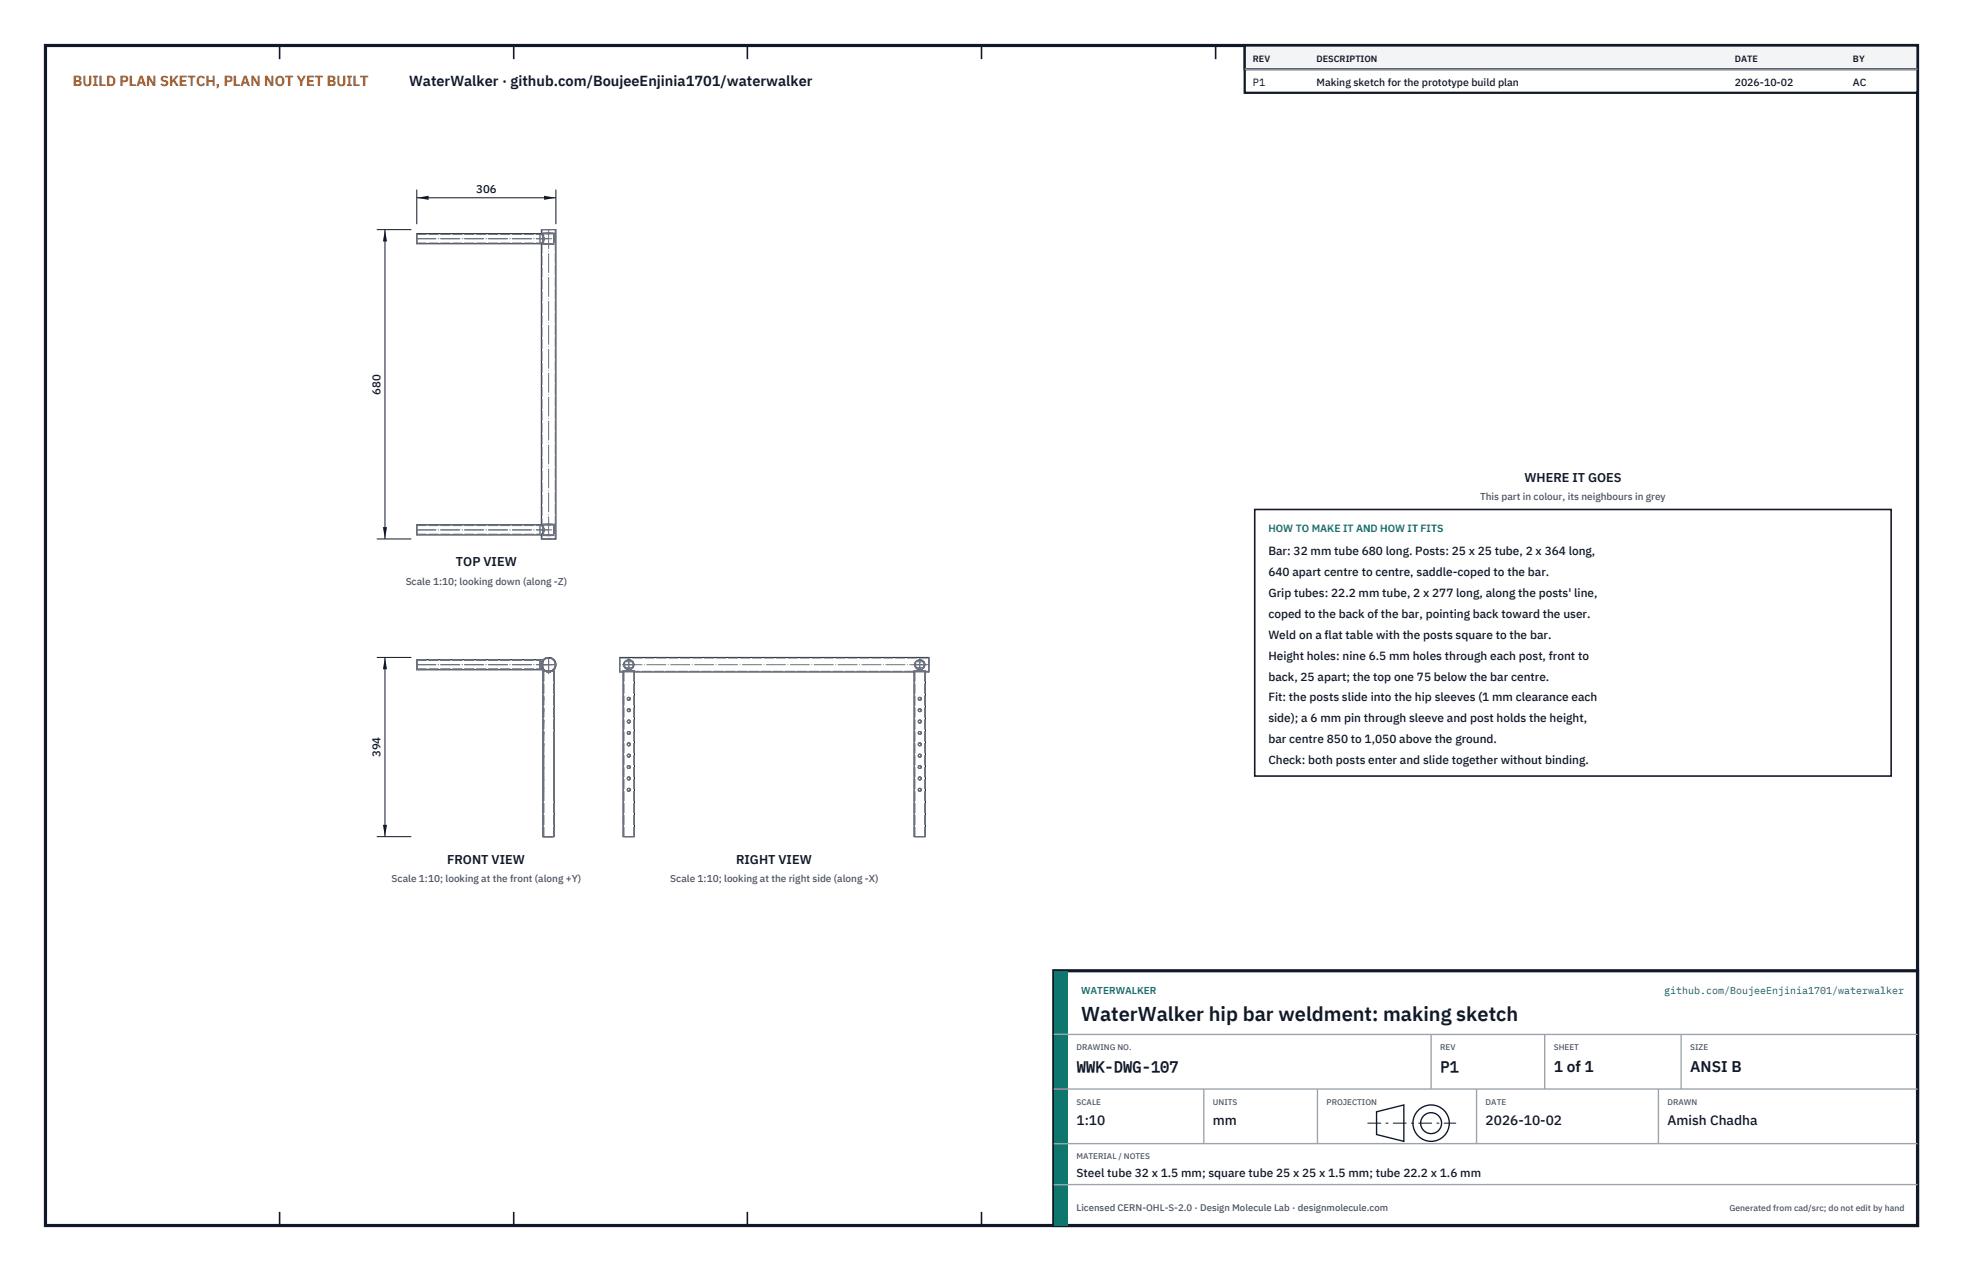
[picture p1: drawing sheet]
<svg xmlns="http://www.w3.org/2000/svg" width="432mm" height="279mm" viewBox="0 0 432 279" stroke-linecap="round" stroke-linejoin="round" font-family="sans-serif">
<path d="M10 10h411.8v259.4h-411.8z" fill="none" stroke="#111827" stroke-width=".7" stroke-linecap="butt"/>
<g fill="none" stroke="#111827" stroke-width=".35">
<path d="M61.5 10v3M113 10v3M164.4 10v3M215.9 10v3M267.4 10v3M318.9 10v3M370.3 10v3M61.5 266.4v3M113 266.4v3M164.4 266.4v3M215.9 266.4v3M267.4 266.4v3"/>
<path d="M318.9 266.4v3M370.3 266.4v3"/>
</g>
<g fill="none" stroke="#111727" stroke-width=".22">
<path d="M119.1 51.4l.3 .5M119.1 51.4h-27.4v2.2h27.4M119.1 51.4v-.9h3.2v68h-3.2v-.9M119.1 53.6v61.8M119.1 51.4l.1 .1M119.2 53.4l-.1 .2M119.2 51.6l.1 .1M119.3 53.3h.1M119.3 53.2h.1M119.4 51.8h.1M119.4 51.9h.1M119.4 53.1l-.3 .5"/>
<path d="M119.4 51.9v1.2M119.4 53.1h.1M119.1 115.4l.3 .5M119.1 115.4h-27.4v2.2h27.4M119.1 115.4l.1 .1M119.2 117.4l-.1 .2M119.2 115.6l.1 .1M119.3 117.3h.1M119.4 115.8h.1M119.4 115.9h.1M119.4 117.1l-.3 .5M119.4 115.9v1.2"/>
<path d="M119.4 117.1h.1M119.1 146.3v-.4l.1 .7M119.1 146.3v.1M119.1 145.9l.1-.3-.1 .7 .2 .6M119.1 146.5l.1 .2M119.2 146.7v.1M119.2 146.7h.1M119.2 146.7l.1 .2M119.3 146.9l.1 .1M119.3 145.3h.1M119.3 145.3l-.2 .4M119.3 146.9h.1"/>
<path d="M119.4 145.2l-.1 .1M119.4 145.2l-.2 .3M119.4 145.2a1.6 1.6 0 0 0 0 1.9M119.4 145.5v1.3M119.4 145.2v-.2h-27.7v2.2h27.7v-.1M119.9 147.5h-.5v36.4h2.5v-36.4h-.4M120.3 147.5h.8M137.1 147.5h2.5v36.4h-2.5zM137.1 147.7h-.8v-3.2h68v3.2h-.7M138.1 158.4h.4v.5h-.4zM138.1 155.9h.4v.5h-.4zM138.1 153.4h.4v.5h-.4z"/>
<path d="M139.6 147.7h61.5M201.1 147.5h2.5v36.4h-2.5zM202.1 158.4h.4v.5h-.4zM202.1 155.9h.4v.5h-.4zM202.1 153.4h.4v.5h-.4zM138.1 173.4h.4v.5h-.4zM138.1 170.9h.4v.5h-.4zM138.1 168.4h.4v.5h-.4zM138.1 165.9h.4v.5h-.4zM138.1 163.4h.4v.5h-.4zM138.1 160.9h.4v.5h-.4zM202.1 173.4h.4v.5h-.4z"/>
<path d="M202.1 170.9h.4v.5h-.4zM202.1 168.4h.4v.5h-.4zM202.1 165.9h.4v.5h-.4zM202.1 163.4h.4v.5h-.4zM202.1 160.9h.4v.5h-.4z"/>
<circle cx="120.7" cy="146.1" r="1.61"/>
<circle cx="120.7" cy="146.1" r="1.46"/>
</g>
<g fill="none" stroke="#6a7180" stroke-width=".22" stroke-dasharray="2.1 .5">
<path d="M91.7 52.5v-1.1M91.7 53.6v-1.1M91.7 52.5v-1M91.7 51.5v1.9M91.7 53.4v-.9M91.7 53.4h27.1M91.7 51.5h27.1M118.8 52.5v-1M118.8 51.5v1.9M118.8 53.4v-.9M119.1 50.5h3.2M119.1 53.6h.1"/>
<path d="M119.1 51.4h.1M119.2 53.4l.1-.1M119.2 50.5h2.9M119.2 51.4l.2 .2M119.2 53.6l.2-.2M119.2 50.5v.9M119.2 53.6v61.8M119.2 51.4h.2M119.2 53.6h.2M119.2 51.6v-.1M119.3 53.3v-.1M119.3 53.2l.1-.1"/>
<path d="M119.4 51.8l-.1-.1M119.4 51.9v-.1M119.4 51.9v1.2M119.4 53.1v-.6M119.4 52.5v-.6M119.4 51.6v1.8M119.4 51.6l-.2-.2M119.4 53.4l-.2 .2M119.4 53.4v.2M119.4 53.6v-.2M119.4 51.6v-.2M119.4 51.4v.2"/>
<path d="M119.4 51.2h.5M119.4 51.2h2.5M119.4 53.7h.5M119.4 51.2v2.5M119.4 53.7h2.5M119.4 52.5v-.3M119.4 52.2v.6M119.4 52.8v-.3M119.4 52.8h.2M119.4 52.2h.2M119.6 51.4h.3M119.6 53.6v-2.2"/>
<path d="M119.6 53.6h.3M119.6 51.4h2.2M119.6 53.6h2.2M119.6 52.5v-.3M119.6 52.2v.6M119.6 52.8v-.3M119.9 51.2h1.6M119.9 51.2v.2M119.9 51.4h1.6M119.9 53.6v.1M119.9 53.6h1.6M119.9 53.7h1.6"/>
<path d="M120.3 51.2h.8M120.3 51.2v.2M120.3 51.4h.8M120.3 53.6v.1M120.3 53.6h.8M120.3 53.7h.8M121.1 51.2v.2M121.1 53.6v.1M121.5 51.2v.2M121.5 53.6v.1M121.5 51.2h.4M121.5 53.7h.4"/>
<path d="M121.5 53.6h.3M121.5 51.4h.3M121.8 53.6v-2.2M121.8 52.5v-.3M121.8 52.2v.6M121.8 52.8v-.3M121.8 52.8h.1M121.8 52.2h.1M121.9 51.2v2.5M121.9 52.5v-.3M121.9 52.2v.6M121.9 52.8v-.3"/>
<path d="M122.1 50.5h-2.9M122.1 50.5v68M91.7 116.5v-1.1M91.7 117.6v-1.1M91.7 116.5v-1M91.7 115.5v1.9M91.7 117.4v-.9M91.7 117.4h27.1M91.7 115.5h27.1M118.8 116.5v-1M118.8 115.5v1.9M118.8 117.4v-.9"/>
<path d="M119.1 118.5h3.2M119.1 117.6h.1M119.1 115.4h.1M119.2 117.4l.1-.1M119.2 118.5h2.9M119.2 117.6l.2-.2M119.2 115.4l.2 .2M119.2 117.6v.9M119.2 117.6h.2M119.2 115.4h.2M119.2 115.6v-.1M119.3 117.3l.1-.2"/>
<path d="M119.4 115.8l-.1-.1M119.4 115.9v-.1M119.4 115.9v1.2M119.4 117.1v-.6M119.4 116.5v-.6M119.4 115.6v1.8M119.4 117.4l-.2 .2M119.4 115.6l-.2-.2M119.4 117.4v.2M119.4 117.6v-.2M119.4 115.6v-.2M119.4 115.4v.2"/>
<path d="M119.4 115.2h.5M119.4 115.2h2.5M119.4 117.7h.5M119.4 115.2v2.5M119.4 117.7h2.5M119.4 116.5v-.3M119.4 116.2v.6M119.4 116.8v-.3M119.4 116.8h.2M119.4 116.2h.2M119.6 115.4h.3M119.6 117.6v-2.2"/>
<path d="M119.6 117.6h.3M119.6 115.4h2.2M119.6 117.6h2.2M119.6 116.5v-.3M119.6 116.2v.6M119.6 116.8v-.3M119.9 115.2h1.6M119.9 115.2v.2M119.9 115.4h1.6M119.9 117.6v.1M119.9 117.6h1.6M119.9 117.7h1.6"/>
<path d="M120.3 115.2h.8M120.3 115.2v.2M120.3 115.4h.8M120.3 117.6v.1M120.3 117.6h.8M120.3 117.7h.8M121.1 115.2v.2M121.1 117.6v.1M121.5 115.2v.2M121.5 117.6v.1M121.5 115.2h.4M121.5 117.7h.4"/>
<path d="M121.5 117.6h.3M121.5 115.4h.3M121.8 117.6v-2.2M121.8 116.5v-.3M121.8 116.2v.6M121.8 116.8v-.3M121.8 116.8h.1M121.8 116.2h.1M121.9 115.2v2.5M121.9 116.5v-.3M121.9 116.2v.6M121.9 116.8v-.3"/>
<path d="M122.1 118.5h-2.9M91.7 147.2h27.7M91.7 147.2v-2.2M91.7 145v2.2M91.7 147.1v-1.9M91.7 145.2v1.9M91.7 147.1h27.1M91.7 145h27.7M91.7 145.2h27.1M118.8 147.1v-1.9M118.8 145.2v1.9M119.1 145.9h.1"/>
<path d="M119.1 146.3h.1M119.1 146.5v-.1M119.1 145.7v.2M119.2 145.6v-.1M119.2 146.6v.1M119.2 146.7h.1M119.2 145.4l.1-.1M119.2 146.8l.1 .1M119.2 145.4h.1M119.3 146.9h.1M119.3 145.3h.1M119.4 145.2h.1"/>
<path d="M119.4 147v.1M119.4 147.1v-.1M119.4 147.1v.1M119.4 147.2v-.1M119.4 145.2v-.2M119.4 145v.2M119.4 146.8l-.2-.7 .2-.6M119.4 145.5l-.2 .6 .2 .7M119.4 145.5v1.3M119.4 146.8v-1.3M119.4 147.5h.5M119.4 158.9v-.6"/>
<path d="M119.4 158.3v.6M119.4 156.4v-.6M119.4 155.8v.6M119.4 153.9v-.6M119.4 153.3v.6M119.4 158.9h.2M119.4 156.4h.2M119.4 153.9h.2M119.4 158.3h.2M119.4 155.8h.2M119.4 153.3h.2M119.6 147.5h.3"/>
<path d="M119.6 158.9v-.6M119.6 158.3v.6M119.6 156.4v-.6M119.6 155.8v.6M119.6 153.9v-.6M119.6 153.3v.6M119.9 147.5a1.6 1.6 0 0 0 1.6 0M120.3 147.5h.8M121.5 147.5h.4M121.5 147.5h.3M121.8 158.9v-.6M121.8 158.3v.6"/>
<path d="M121.8 156.4v-.6M121.8 155.8v.6M121.8 153.9v-.6M121.8 153.3v.6M121.8 158.9h.1M121.8 156.4h.1M121.8 153.9h.1M121.8 158.3h.1M121.8 155.8h.1M121.8 153.3h.1M121.9 158.9v-.6M121.9 158.3v.6"/>
<path d="M121.9 156.4v-.6M121.9 155.8v.6M121.9 153.9v-.6M121.9 153.3v.6M136.3 144.5v3.2M136.3 146.1v-1.4M136.3 144.7v2.9M136.3 147.6v-1.5M137.1 147.5v.2M137.1 147.7v-.2M137.1 147.5v.1M137.1 147.6v-.1"/>
<path d="M137.1 147.6h-.8M137.2 147.5h-.1M137.2 147.5v.2M137.2 147.7v-.2M137.2 147.5h2.2M137.2 147.5v.1M137.2 147.6v-.1M137.4 145.5a1.11 1.11 0 0 0 0 1.3M137.7 145.2a1.11 1.11 0 0 0 0 1.9M137.7 147.1l.6 .1M138.1 158.4h.4v.5h-.4zM138.1 155.9h.4v.5h-.4z"/>
<path d="M138.1 153.4h.4v.5h-.4zM138.3 147.2l.6-.1M138.9 147.1h-1.2M138.9 145.2h-1.2M138.9 147.1a1.11 1.11 0 0 0 0-1.9M138.9 145.2a1.11 1.11 0 0 0-1.2 0M139.2 146.8h-1.8M139.2 145.5h-1.8M139.2 146.8a1.11 1.11 0 0 0 0-1.3M139.4 147.5v.2M139.4 147.7v-.2M139.4 147.5v.1"/>
<path d="M139.4 147.6v-.1M139.4 147.7h-2.2M139.4 147.6h-2.2M139.6 147.5v.2M139.6 147.7v-.2M139.6 147.5h-.2M139.6 147.5h-2.5M139.6 147.5v.1M139.6 147.6v-.1M201.1 147.5v.2M201.1 147.7v-.2M201.1 147.5v.1"/>
<path d="M201.1 147.6v-.1M201.1 147.6h-61.5M201.2 147.5h-.1M201.2 147.5v.2M201.2 147.7v-.2M201.2 147.5h2.2M201.2 147.5v.1M201.2 147.6v-.1M201.4 145.5a1.11 1.11 0 0 0 0 1.3M201.7 145.2a1.11 1.11 0 0 0 0 1.9M201.7 147.1l.6 .1M202.1 158.4h.4v.5h-.4z"/>
<path d="M202.1 155.9h.4v.5h-.4zM202.1 153.4h.4v.5h-.4zM202.3 147.2l.6-.1M202.9 147.1h-1.2M202.9 147.1a1.11 1.11 0 0 0 0-1.9M202.9 145.2h-1.2M202.9 145.2a1.11 1.11 0 0 0-1.2 0M203.2 146.8h-1.8M203.2 146.8a1.11 1.11 0 0 0 0-1.3M203.2 145.5h-1.8M203.4 147.5v.2M203.4 147.7v-.2"/>
<path d="M203.4 147.5v.1M203.4 147.6v-.1M203.4 147.7h-2.2M203.4 147.6h-2.2M203.6 147.5v.2M203.6 147.7v-.2M203.6 147.5h-.2M203.6 147.5h-2.5M203.6 147.5v.1M203.6 147.6v-.1M204.3 144.5v3.2M204.3 146.1v-1.4"/>
<path d="M204.3 144.7v2.9M204.3 147.6v-1.5M204.3 144.7h-68M204.3 147.6h-.7M119.4 173.9v-.6M119.4 173.3v.6M119.4 171.4v-.6M119.4 170.8v.6M119.4 168.9v-.6M119.4 168.3v.6M119.4 166.4v-.6M119.4 165.8v.6"/>
<path d="M119.4 163.9v-.6M119.4 163.3v.6M119.4 161.4v-.6M119.4 160.8v.6M119.4 173.9h.2M119.4 171.4h.2M119.4 168.9h.2M119.4 166.4h.2M119.4 163.9h.2M119.4 161.4h.2M119.4 173.3h.2M119.4 170.8h.2"/>
<path d="M119.4 168.3h.2M119.4 165.8h.2M119.4 163.3h.2M119.4 160.8h.2M119.6 173.9v-.6M119.6 173.3v.6M119.6 171.4v-.6M119.6 170.8v.6M119.6 168.9v-.6M119.6 168.3v.6M119.6 166.4v-.6M119.6 165.8v.6"/>
<path d="M119.6 163.9v-.6M119.6 163.3v.6M119.6 161.4v-.6M119.6 160.8v.6M121.8 173.9v-.6M121.8 173.3v.6M121.8 171.4v-.6M121.8 170.8v.6M121.8 168.9v-.6M121.8 168.3v.6M121.8 166.4v-.6M121.8 165.8v.6"/>
<path d="M121.8 163.9v-.6M121.8 163.3v.6M121.8 161.4v-.6M121.8 160.8v.6M121.8 173.9h.1M121.8 171.4h.1M121.8 168.9h.1M121.8 166.4h.1M121.8 163.9h.1M121.8 161.4h.1M121.8 173.3h.1M121.8 170.8h.1"/>
<path d="M121.8 168.3h.1M121.8 165.8h.1M121.8 163.3h.1M121.8 160.8h.1M121.9 173.9v-.6M121.9 173.3v.6M121.9 171.4v-.6M121.9 170.8v.6M121.9 168.9v-.6M121.9 168.3v.6M121.9 166.4v-.6M121.9 165.8v.6"/>
<path d="M121.9 163.9v-.6M121.9 163.3v.6M121.9 161.4v-.6M121.9 160.8v.6M138.1 173.4h.4v.5h-.4zM138.1 170.9h.4v.5h-.4zM138.1 168.4h.4v.5h-.4zM138.1 165.9h.4v.5h-.4zM138.1 163.4h.4v.5h-.4zM138.1 160.9h.4v.5h-.4zM202.1 173.4h.4v.5h-.4zM202.1 170.9h.4v.5h-.4z"/>
<path d="M202.1 168.4h.4v.5h-.4zM202.1 165.9h.4v.5h-.4zM202.1 163.4h.4v.5h-.4zM202.1 160.9h.4v.5h-.4zM119.4 183.9h2.5M119.4 183.9v-36.4M119.6 183.9v-36.4M119.6 183.9h2.2M121.8 183.9v-36.4M121.9 183.9v-36.4M137.1 183.9v-36.4M137.2 183.9v-36.4"/>
<path d="M137.2 183.9h2.2M139.4 183.9v-36.4M139.6 183.9v-36.4M139.6 183.9h-2.5M201.1 183.9v-36.4M201.2 183.9v-36.4M201.2 183.9h2.2M203.4 183.9v-36.4M203.6 183.9v-36.4M203.6 183.9h-2.5"/>
<circle cx="120.7" cy="146.1" r="1.61"/>
<circle cx="120.7" cy="146.1" r="1.46"/>
<circle cx="138.3" cy="146.1" r="1.12"/>
<circle cx="138.3" cy="146.1" r=".96"/>
<circle cx="202.3" cy="146.1" r="1.12"/>
<circle cx="202.3" cy="146.1" r=".96"/>
</g>
<g fill="none" stroke="#6a7180" stroke-width=".22" stroke-dasharray="4.2 .5 0 .5">
<path d="M91.7 52.5h29M91.7 52.5h29.7M118.9 52.5h.8M120.7 50.5v68M91.7 116.5h29M91.7 116.5h29.7M118.9 116.5h.8M91.7 146.1h29M91.7 146.1h29.7M118.7 146.1h3.6M118.9 146.1h3.4M118.9 146.1h.8"/>
<path d="M120.7 148.1v-3.6M120.7 147.9v-3.4M136.9 146.1h2.8M137.1 146.1h2.4M138.3 147.5v-2.8M138.3 147.3v-2.4M200.9 146.1h2.8M201.1 146.1h2.4M202.3 147.5v-2.8M202.3 147.3v-2.4M204.3 146.1h-68"/>
</g>
<path d="M91.7 41.7v7.6M91.7 43.5h30.6M122.3 41.7v7.6" fill="none" stroke="#111827" stroke-width=".22"/>
<path d="M91.7 43.5l2.6-.5v.9zM119.7 43v.9l2.6-.4z" fill="#111827"/>
<path d="M82.9 50.5h7.6M84.7 50.5v68M82.9 118.5h7.6" fill="none" stroke="#111827" stroke-width=".22"/>
<path d="M84.7 50.5l-.5 2.6h.9zM84.2 115.9h.9l-.4 2.6z" fill="#111827"/>
<path d="M82.9 144.5h7.6M84.7 144.5v39.4M82.9 183.9h7.6" fill="none" stroke="#111827" stroke-width=".22"/>
<path d="M84.7 144.5l-.5 2.6h.9zM84.2 181.3h.9l-.4 2.6z" fill="#111827"/>
<path d="M276 112h140v58.6h-140z" fill="#fff" stroke="#111827" stroke-width=".35"/>
<path d="M273.8 10h148v10.4h-148z" fill="#fff" stroke="#111827" stroke-width=".5"/>
<path d="M273.8 10h148v5.2h-148z" fill="#f3f4f6" stroke="#111827" stroke-width=".5"/>
<path d="M273.8 15.2h148" fill="none" stroke="#9ca3af" stroke-width=".3"/>
<path d="M231.8 213.4h190v56h-190z" fill="#fff" stroke="#111827" stroke-width=".7" stroke-linecap="butt"/>
<path d="M231.8 213.4h3v56h-3z" fill="#0f766e"/>
<path d="M231.8 227.4h190M231.8 239.4h190M264.8 239.4v12M289.8 239.4v12M314.8 227.4v12M324.8 239.4v12M339.8 227.4v12M364.8 239.4v12M369.8 227.4v12M231.8 251.4h190M231.8 260.4h190" fill="none" stroke="#9ca3af" stroke-width=".3"/>
<g fill="none" stroke="#111827" stroke-width=".3">
<path d="M302.8 244.4l6-1.5v8l-6-1.5z"/>
<circle cx="314.8" cy="246.9" r="4"/>
<circle cx="314.8" cy="246.9" r="2.3"/>
</g>
<path d="M300.8 246.9h19.5" fill="none" stroke="#111827" stroke-width=".22" stroke-dasharray="3 1 .6 1" stroke-linecap="butt"/>
<text font-size="4.4" fill="#111827" x="237.8" y="224.4">WaterWalker hip bar weldment: making sketch</text>
<g font-size="3.4" fill="#111827">
<text x="236.8" y="235.6">WWK-DWG-107</text>
<text x="316.8" y="235.6">P1</text>
<text x="341.8" y="235.6">1 of 1</text>
<text x="371.8" y="235.6">ANSI B</text>
</g>
<text font-size="3.2" fill="#b45309" x="16" y="19">BUILD PLAN SKETCH, PLAN NOT YET BUILT</text>
<text font-size="3.2" fill="#111827" x="90" y="19">WaterWalker · github.com/BoujeeEnjinia1701/waterwalker</text>
<g font-size="3" fill="#111827">
<text x="236.8" y="247.2">1:10</text>
<text x="266.8" y="247.2">mm</text>
<text x="326.8" y="247.2">2026-10-02</text>
<text x="366.8" y="247.2">Amish Chadha</text>
</g>
<g font-size="2.8" fill="#111827">
<text x="335.3" y="106">WHERE IT GOES</text>
<text x="100.3" y="124.5">TOP VIEW</text>
<text x="98.4" y="189.9">FRONT VIEW</text>
<text x="161.9" y="189.9">RIGHT VIEW</text>
</g>
<g font-size="2.6" fill="#111827">
<text x="279" y="122">Bar: 32 mm tube 680 long. Posts: 25 x 25 tube, 2 x 364 long,</text>
<text x="279" y="126.6">640 apart centre to centre, saddle-coped to the bar.</text>
<text x="279" y="131.2">Grip tubes: 22.2 mm tube, 2 x 277 long, along the posts' line,</text>
<text x="279" y="135.8">coped to the back of the bar, pointing back toward the user.</text>
<text x="279" y="140.4">Weld on a flat table with the posts square to the bar.</text>
<text x="279" y="145">Height holes: nine 6.5 mm holes through each post, front to</text>
<text x="279" y="149.6">back, 25 apart; the top one 75 below the bar centre.</text>
<text x="279" y="154.2">Fit: the posts slide into the hip sleeves (1 mm clearance each</text>
<text x="279" y="158.8">side); a 6 mm pin through sleeve and post holds the height,</text>
<text x="279" y="163.4">bar centre 850 to 1,050 above the ground.</text>
<text x="279" y="168">Check: both posts enter and slide together without binding.</text>
<text x="236.8" y="258.8">Steel tube 32 x 1.5 mm; square tube 25 x 25 x 1.5 mm; tube 22.2 x 1.6 mm</text>
</g>
<g font-size="2.5" fill="#111827">
<text x="104.8" y="42.5">306</text>
<text x="83.7" y="86.7" transform="rotate(-90 83.7 86.7)">680</text>
<text x="83.7" y="166.5" transform="rotate(-90 83.7 166.5)">394</text>
</g>
<g font-size="2.3" fill="#111827">
<text x="275.6" y="18.8">P1</text>
<text x="289.6" y="18.8">Making sketch for the prototype build plan</text>
<text x="381.6" y="18.8">2026-10-02</text>
<text x="407.6" y="18.8">AC</text>
</g>
<text font-size="2.3" fill="#0f766e" x="279" y="117">HOW TO MAKE IT AND HOW IT FITS</text>
<g font-size="2.2" fill="#4b5563">
<text x="325.6" y="110">This part in colour, its neighbours in grey</text>
<text x="89.2" y="128.5">Scale 1:10; looking down (along -Z)</text>
<text x="86.1" y="193.9">Scale 1:10; looking at the front (along +Y)</text>
<text x="147.4" y="193.9">Scale 1:10; looking at the right side (along -X)</text>
</g>
<g font-size="2.2" fill="#0f766e">
<text x="237.8" y="218.4">WATERWALKER</text>
<text x="366.1" y="218.4">github.com/BoujeeEnjinia1701/waterwalker</text>
</g>
<text font-size="2.1" fill="#4b5563" x="236.8" y="266.2">Licensed CERN-OHL-S-2.0 · Design Molecule Lab · designmolecule.com</text>
<g font-size="2" fill="#111827">
<text x="275.6" y="13.6">REV</text>
<text x="289.6" y="13.6">DESCRIPTION</text>
<text x="381.6" y="13.6">DATE</text>
<text x="407.6" y="13.6">BY</text>
</g>
<text font-size="1.9" fill="#4b5563" x="380.4" y="266.2">Generated from cad/src; do not edit by hand</text>
<g font-size="1.8" fill="#4b5563">
<text x="236.8" y="230.8">DRAWING NO.</text>
<text x="316.8" y="230.8">REV</text>
<text x="341.8" y="230.8">SHEET</text>
<text x="371.8" y="230.8">SIZE</text>
<text x="236.8" y="242.8">SCALE</text>
<text x="266.8" y="242.8">UNITS</text>
<text x="291.8" y="242.8">PROJECTION</text>
<text x="326.8" y="242.8">DATE</text>
<text x="366.8" y="242.8">DRAWN</text>
<text x="236.8" y="254.8">MATERIAL / NOTES</text>
</g>
</svg>
